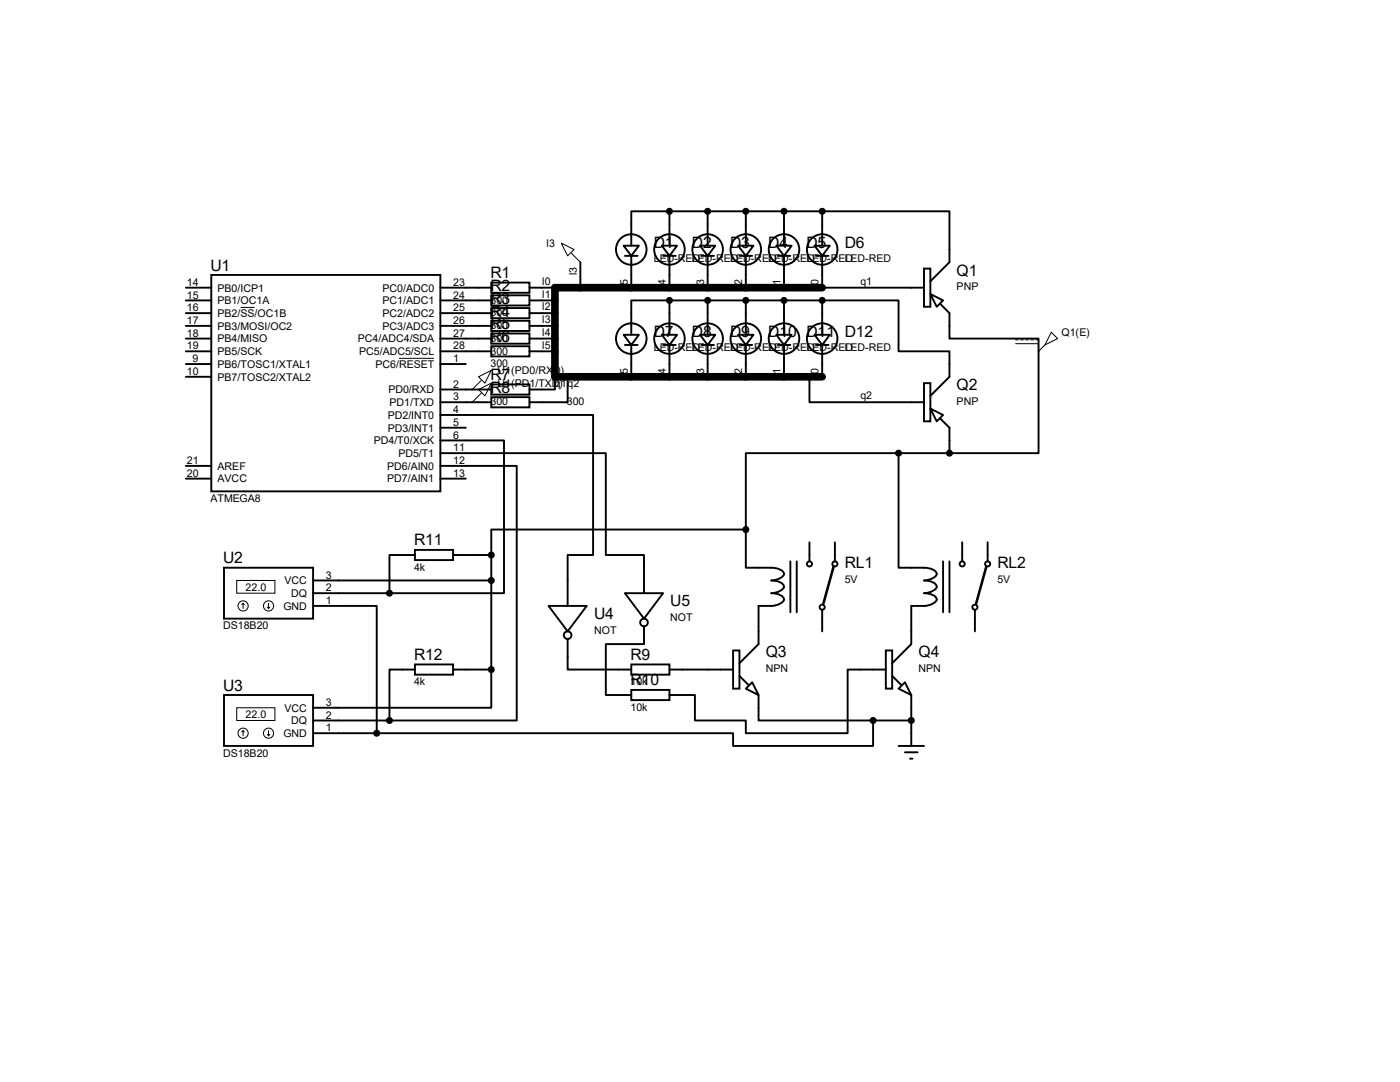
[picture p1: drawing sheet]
<svg xmlns="http://www.w3.org/2000/svg" width="279mm" height="216mm" viewBox="0 0 279 216" stroke-linecap="round" stroke-linejoin="round" font-family="sans-serif">
<path d="M164.1 57.4h-53.4v17.8h53.4" fill="none" stroke="#000" stroke-width="1.5"/>
<g fill="none" stroke="#000" stroke-width=".38">
<path d="M37.1 57.4h5.1M37.1 59.9h5.1M42.2 54.9h45.7v43.1h-45.7zM87.9 57.4h10.1M87.9 59.9h10.1M98 56.4h7.7v2h-7.7zM98 58.9h7.7v2.1h-7.7zM105.7 57.4h5M105.7 59.9h5M115.8 52.3v5.1M124.5 49h3l-1.5 2.1zM124.7 51.1h2.6"/>
<path d="M126 51.1v6.3M132.1 49h3l-1.5 2.1zM132.3 51.1h2.6M133.6 42.2h-7.6v6.8M133.6 59.9h-7.6v6.9M133.6 59.9h30.5M133.6 42.2v6.8M133.6 51.1v6.3M133.6 59.9v6.9M133.6 42.2h30.5M139.7 49h3l-1.5 2.1zM140 51.1h2.5"/>
<path d="M141.2 42.2v6.8M141.2 51.1v6.3M141.2 59.9v6.9M147.3 49h3.1l-1.6 2.1zM147.6 51.1h2.5M148.8 42.2v6.8M148.8 51.1v6.3M148.8 59.9v6.9M154.9 49h3.1l-1.5 2.1zM155.2 51.1h2.5M156.5 42.2v6.8M156.5 51.1v6.3"/>
<path d="M156.5 59.9v6.9M162.6 49h3l-1.5 2.1zM162.8 51.1h2.6M164.1 42.2h25.4v10.1l-3.8 3.8M164.1 59.9h15.2v10.2h10.2v5.1l-3.8 3.8M164.1 51.1v6.3h20.3M164.1 42.2v6.8M164.1 59.9v6.9M184.4 53.6h1.3v7.6h-1.3zM185.7 58.7l2.5 1.2-1.3 1.3zM37.1 62.5h5.1M37.1 65h5.1"/>
<path d="M37.1 67.6h5.1M37.1 70.1h5.1M37.1 72.6h5.1M37.1 75.2h5.1M87.9 62.5h10.1M87.9 65h10.1M87.9 67.6h10.1M87.9 70.1h10.1M87.9 77.7h10.1M87.9 72.6h5.1M98 61.5h7.7v2h-7.7zM98 64h7.7v2h-7.7z"/>
<path d="M98 66.5h7.7v2.1h-7.7zM98 69.1h7.7v2h-7.7zM98 76.7h7.7v2h-7.7zM98 79.2h7.7v2.1h-7.7zM105.7 62.5h5M105.7 65h5M105.7 67.6h5M105.7 70.1h5M110.7 75.2v2.5h-5M113.3 75.2v5.1h-7.6M124.5 66.8h3l-1.5 2zM124.7 68.8h2.6"/>
<path d="M126 68.8v6.4M132.1 66.8h3l-1.5 2zM132.3 68.8h2.6M133.6 68.8v6.4M139.7 66.8h3l-1.5 2zM140 68.8h2.5M141.2 68.8v6.4M147.3 66.8h3.1l-1.6 2zM147.6 68.8h2.5M148.8 68.8v6.4M154.9 66.8h3.1l-1.5 2zM155.2 68.8h2.5"/>
<path d="M156.5 68.8v6.4M161.5 75.2v5.1h22.9M162.6 66.8h3l-1.5 2zM162.8 68.8h2.6M164.1 68.8v6.4M184.4 76.5h1.3v7.6h-1.3zM187.7 60.7l1.8 1.8v5.1h17.8v22.8h-17.8M37.1 93h5.1M37.1 95.5h5.1M87.9 87.9h12.7v30.5h-22.9M87.9 93h15.2v50.8h-25.4M87.9 82.8h30.5v27.9h-5.1v10.2"/>
<path d="M87.9 90.4h33v20.3h7.6v7.7M87.9 80.3h10.1M87.9 85.3h5.1M87.9 95.5h5.1M179.3 90.4v22.9h2.6a8.5 8.5 0 0 1 4.3 .3 .88 .88 0 0 1 .7 .9 .88 .88 0 0 1-.7 .9l-1.8 .4a2.31 2.31 0 0 1 2.5 1.3 2.69 2.69 0 0 1-2.5 1.3 2.31 2.31 0 0 1 2.5 1.2 2.69 2.69 0 0 1-2.5 1.3h-2.5v7.6l-3.8 3.8M179.3 90.4h-30.5v15.3M179.3 90.4h10.2M185.7 81.5l2.5 1.3-1.3 1.3zM187.7 83.6l1.8 1.7v5.1M44.7 113.3h17.8v10.1h-17.8zM62.5 115.8h35.5M62.5 118.4h15.2"/>
<path d="M82.8 109.7h7.6v2.1h-7.6zM82.8 110.7h-5.1v7.7M90.4 110.7h7.6M98 110.7v22.9M124.7 118.4h7.6l-3.8 5zM148.8 105.7v7.6h2.6a8.5 8.5 0 0 1 4.3 .3 .88 .88 0 0 1 .8 .9 .88 .88 0 0 1-.8 .9l-1.8 .4a2.31 2.31 0 0 1 2.6 1.3 2.69 2.69 0 0 1-2.6 1.3 2.31 2.31 0 0 1 2.6 1.2 2.69 2.69 0 0 1-2.6 1.3h-2.5v7.6l-3.8 3.8M148.8 105.7h-50.8v5M157.7 112v10.2M159 112v10.2M161.5 108.2v3.8M166.6 108.2v3.8M188.2 112v10.2"/>
<path d="M189.5 112v10.2M192 108.2v3.8M197.1 108.2v3.8M44.7 138.7h17.8v10.1h-17.8zM62.5 120.9h12.7v25.4M82.8 132.6h7.6v2h-7.6zM82.8 133.6h-5.1v10.2M90.4 133.6h7.6M98 133.6v7.6h-35.5M109.5 120.9h7.6l-3.8 5.1zM113.3 127.5v6.1h12.7M126 132.6h7.6v2h-7.6z"/>
<path d="M126 137.7h7.6v2h-7.6zM128.5 125v3.5h-7.6v10.2h5.1M133.6 133.6h12.7M146.3 129.8h1.3v7.6h-1.3zM147.6 134.9l1.8 1.8M148.8 137.4l1.3-1.3 1.3 2.6zM151.4 138.7v5.1h22.8M164.1 121.7v4.3M176.8 129.8h1.3v7.6h-1.3zM176.8 133.6h-7.6v12.7h-20.4v-2.5h-10.1v-5.1h-5.1M178.1 134.9l1.7 1.8M179.3 137.4l1.3-1.3 1.3 2.6z"/>
<path d="M181.9 138.7v10.1M194.6 121.7v4.3M62.5 143.8h15.2M62.5 146.3h12.7M174.2 143.8v5h-27.9v-2.5h-71.1M174.2 143.8h7.7M179.3 148.8h5.1M180.6 150.1h2.5M181.6 151.4h.5"/>
<circle cx="126" cy="49.8" r="3"/>
<circle cx="133.6" cy="49.8" r="3"/>
<circle cx="141.2" cy="49.8" r="3"/>
<circle cx="148.8" cy="49.8" r="3"/>
<circle cx="156.5" cy="49.8" r="3"/>
<circle cx="164.1" cy="49.8" r="3"/>
<circle cx="126" cy="67.6" r="3"/>
<circle cx="133.6" cy="67.6" r="3"/>
<circle cx="141.2" cy="67.6" r="3"/>
<circle cx="148.8" cy="67.6" r="3"/>
<circle cx="156.5" cy="67.6" r="3"/>
<circle cx="164.1" cy="67.6" r="3"/>
<circle cx="161.5" cy="112.5" r=".51"/>
<circle cx="166.6" cy="112.5" r=".51"/>
<circle cx="192" cy="112.5" r=".51"/>
<circle cx="197.1" cy="112.5" r=".51"/>
<circle cx="113.3" cy="126.7" r=".76"/>
<circle cx="128.5" cy="124.2" r=".76"/>
<circle cx="164.1" cy="121.2" r=".51"/>
<circle cx="194.6" cy="121.2" r=".51"/>
</g>
<g fill="none" stroke="#000" stroke-width=".2">
<path d="M112 48.5l2.6 1.3-1.3 1.3zM114 50.5l1.8 1.8M48 61.3h2.8M79.6 71.5h7M95.5 75.2l2.5-1.3-1.2 2.6zM95.5 77.7l2.5-1.2-1.2 2.5zM96 75.9l-1.8 1.8M96 78.5l-1.8 1.8M202.7 67.8h.5M202.7 68.6h4.6M203.7 67.8h.5M204.7 67.8h.5"/>
<path d="M205.7 67.8h.5M206.8 67.8h.5M208.5 68.8l-1.2 1.3M209.8 66.3l1.3 1.3-2.6 1.2zM47.2 115.8h7.7v2.6h-7.7zM48.5 120.4l.3 .2M48.5 120.4l-.2 .2M48.5 120.4v1M53.3 121.2l.3 .2M53.6 120.4v1M53.8 121.2l-.2 .2M47.2 141.2h7.7v2.6h-7.7z"/>
<path d="M48.5 145.8v1M48.5 145.8l.3 .2M48.5 145.8l-.2 .2M53.3 146.6l.3 .2M53.6 145.8v1M53.8 146.6l-.2 .2"/>
<circle cx="48.5" cy="120.9" r="1.02"/>
<circle cx="53.6" cy="120.9" r="1.02"/>
<circle cx="48.5" cy="146.3" r="1.02"/>
<circle cx="53.6" cy="146.3" r="1.02"/>
</g>
<g fill="#000" stroke="#000" stroke-width=".38">
<circle cx="133.6" cy="59.9" r=".51"/>
<circle cx="133.6" cy="42.2" r=".51"/>
<circle cx="141.2" cy="59.9" r=".51"/>
<circle cx="141.2" cy="42.2" r=".51"/>
<circle cx="148.8" cy="59.9" r=".51"/>
<circle cx="148.8" cy="42.2" r=".51"/>
<circle cx="156.5" cy="42.2" r=".51"/>
<circle cx="156.5" cy="59.9" r=".51"/>
<circle cx="164.1" cy="42.2" r=".51"/>
<circle cx="164.1" cy="59.9" r=".51"/>
<circle cx="179.3" cy="90.4" r=".51"/>
<circle cx="189.5" cy="90.4" r=".51"/>
<circle cx="77.7" cy="118.4" r=".51"/>
<circle cx="98" cy="115.8" r=".51"/>
<circle cx="98" cy="110.7" r=".51"/>
<circle cx="148.8" cy="105.7" r=".51"/>
<circle cx="98" cy="133.6" r=".51"/>
<circle cx="75.2" cy="146.3" r=".51"/>
<circle cx="77.7" cy="143.8" r=".51"/>
<circle cx="174.2" cy="143.8" r=".51"/>
<circle cx="181.9" cy="143.8" r=".51"/>
</g>
<path d="M166.4 113l-2.1 7.4M196.8 113l-2 7.4" fill="none" stroke="#000" stroke-width=".51"/>
<g font-size="3.1">
<text x="130.5" y="49.4">D1</text>
<text x="138.1" y="49.4">D2</text>
<text x="145.7" y="49.4">D3</text>
<text x="153.3" y="49.4">D4</text>
<text x="161" y="49.4">D5</text>
<text x="168.6" y="49.4">D6</text>
<text x="42" y="54">U1</text>
<text x="97.9" y="55.5">R1</text>
<text x="97.9" y="58.1">R2</text>
<text x="190.9" y="55">Q1</text>
<text x="97.9" y="60.6">R3</text>
<text x="97.9" y="63.2">R4</text>
<text x="97.9" y="65.7">R5</text>
<text x="97.9" y="68.2">R6</text>
<text x="130.5" y="67.2">D7</text>
<text x="138.1" y="67.2">D8</text>
<text x="145.7" y="67.2">D9</text>
<text x="153.3" y="67.2">D10 D11 D12</text>
<text x="97.9" y="75.9">R7</text>
<text x="190.9" y="77.9">Q2</text>
<text x="97.9" y="78.4">R8</text>
<text x="44.5" y="112.4">U2</text>
<text x="82.6" y="108.8">R11</text>
<text x="168.6" y="113.4">RL1</text>
<text x="199.1" y="113.4">RL2</text>
<text x="118.6" y="123.5">U4</text>
<text x="133.8" y="121">U5</text>
<text x="82.6" y="131.7">R12</text>
<text x="125.8" y="131.7">R9</text>
<text x="152.8" y="131.1">Q3</text>
<text x="183.3" y="131.1">Q4</text>
<text x="44.5" y="137.8">U3</text>
<text x="125.8" y="136.8">R10</text>
</g>
<g font-size="2.1">
<text x="109.1" y="49.3">l3</text>
<text x="130.5" y="52.3">LED-RED</text>
<text x="138.1" y="52.3">LED-RED</text>
<text x="145.7" y="52.3">LED-RED</text>
<text x="153.3" y="52.3">LED-RED</text>
<text x="161" y="52.3">LED-RED</text>
<text x="168.6" y="52.3">LED-RED</text>
<text x="37.3" y="57">14</text>
<text x="37.3" y="59.6">15</text>
<text x="43.4" y="58.2">PB0/ICP1</text>
<text x="76.3" y="58.2">PC0/ADC0</text>
<text x="90.4" y="57">23</text>
<text x="90.4" y="59.6">24</text>
<text x="108.2" y="59.4">l1</text>
<text x="108.2" y="56.9">l0</text>
<text x="115.1" y="54.9" transform="rotate(-90 115.1 54.9)">l3</text>
<text x="125.3" y="57.4" transform="rotate(-90 125.3 57.4)">l5</text>
<text x="132.9" y="57.4" transform="rotate(-90 132.9 57.4)">l4</text>
<text x="140.5" y="57.4" transform="rotate(-90 140.5 57.4)">l3</text>
<text x="148.1" y="57.4" transform="rotate(-90 148.1 57.4)">l2</text>
<text x="155.7" y="57.4" transform="rotate(-90 155.7 57.4)">l1</text>
<text x="163.4" y="57.4" transform="rotate(-90 163.4 57.4)">l0</text>
<text x="171.7" y="56.9">q1</text>
<text x="190.9" y="57.9">PNP</text>
<text x="37.3" y="62.1">16</text>
<text x="37.3" y="64.6">17</text>
<text x="43.4" y="60.7">PB1/OC1A</text>
<text x="43.4" y="63.2">PB2/SS/OC1B</text>
<text x="43.4" y="65.8">PB3/MOSI/OC2</text>
<text x="76.3" y="60.7">PC1/ADC1</text>
<text x="76.3" y="63.2">PC2/ADC2</text>
<text x="76.3" y="65.8">PC3/ADC3</text>
<text x="90.4" y="62.1">25</text>
<text x="90.4" y="64.6">26</text>
<text x="97.9" y="60.6">300</text>
<text x="97.9" y="63.1">300</text>
<text x="97.9" y="65.7">300</text>
<text x="108.2" y="64.5">l3</text>
<text x="108.2" y="61.9">l2</text>
<text x="37.3" y="67.2">18</text>
<text x="37.3" y="69.7">19</text>
<text x="43.4" y="68.3">PB4/MISO</text>
<text x="43.4" y="70.9">PB5/SCK</text>
<text x="71.4" y="68.3">PC4/ADC4/SDA</text>
<text x="71.7" y="70.9">PC5/ADC5/SCL</text>
<text x="90.4" y="67.2">27</text>
<text x="90.4" y="69.7">28</text>
<text x="97.9" y="68.2">300</text>
<text x="97.9" y="70.7">300</text>
<text x="108.2" y="69.6">l5</text>
<text x="108.2" y="67">l4</text>
<text x="130.5" y="70.1">LED-RED</text>
<text x="138.1" y="70.1">LED-RED</text>
<text x="145.7" y="70.1">LED-RED</text>
<text x="153.3" y="70.1">LED-RED</text>
<text x="161" y="70.1">LED-RED</text>
<text x="168.6" y="70.1">LED-RED</text>
<text x="211.8" y="67.1">Q1(E)</text>
<text x="37.3" y="74.8">10</text>
<text x="38.4" y="72.3">9</text>
<text x="43.4" y="73.4">PB6/TOSC1/XTAL1</text>
<text x="43.4" y="75.9">PB7/TOSC2/XTAL2</text>
<text x="74.9" y="73.4">PC6/RESET</text>
<text x="90.4" y="72.3">1</text>
<text x="90.4" y="77.3">2</text>
<text x="97.9" y="73.3">300</text>
<text x="99.3" y="74.7">U1(PD0/RXD)</text>
<text x="99.3" y="77.2">U1(PD1/TXD)</text>
<text x="110.7" y="77.2">q1q2</text>
<text x="125.3" y="75.2" transform="rotate(-90 125.3 75.2)">l5</text>
<text x="132.9" y="75.2" transform="rotate(-90 132.9 75.2)">l4</text>
<text x="140.5" y="75.2" transform="rotate(-90 140.5 75.2)">l3</text>
<text x="148.1" y="75.2" transform="rotate(-90 148.1 75.2)">l2</text>
<text x="155.7" y="75.2" transform="rotate(-90 155.7 75.2)">l1</text>
<text x="163.4" y="75.2" transform="rotate(-90 163.4 75.2)">l0</text>
<text x="77.4" y="83.6">PD2/INT0</text>
<text x="77.5" y="78.5">PD0/RXD</text>
<text x="77.7" y="81">PD1/TXD</text>
<text x="90.4" y="79.9">3</text>
<text x="90.4" y="82.4">4</text>
<text x="97.9" y="80.9">300</text>
<text x="113.1" y="80.9">300</text>
<text x="171.7" y="79.7">q2</text>
<text x="190.9" y="80.8">PNP</text>
<text x="74.6" y="88.6">PD4/T0/XCK</text>
<text x="77.4" y="86.1">PD3/INT1</text>
<text x="90.4" y="85">5</text>
<text x="90.4" y="87.5">6</text>
<text x="37.3" y="92.6">21</text>
<text x="37.3" y="95.1">20</text>
<text x="43.4" y="93.7">AREF</text>
<text x="77.3" y="93.7">PD6/AIN0</text>
<text x="79.5" y="91.2">PD5/T1</text>
<text x="90.4" y="90">11</text>
<text x="90.4" y="92.6">12</text>
<text x="90.4" y="95.1">13</text>
<text x="42" y="100.2">ATMEGA8</text>
<text x="43.4" y="96.3">AVCC</text>
<text x="77.3" y="96.3">PD7/AIN1</text>
<text x="82.6" y="113.9">4k</text>
<text x="49" y="117.9">22.0</text>
<text x="56.8" y="116.6">VCC</text>
<text x="58.1" y="119.1">DQ</text>
<text x="65" y="118">2</text>
<text x="65" y="115.4">3</text>
<text x="168.6" y="116.3">5V</text>
<text x="199.1" y="116.3">5V</text>
<text x="44.5" y="125.6">DS18B20</text>
<text x="56.6" y="121.7">GND</text>
<text x="65" y="120.5">1</text>
<text x="133.8" y="123.9">NOT</text>
<text x="118.6" y="126.4">NOT</text>
<text x="82.6" y="136.7">4k</text>
<text x="125.8" y="136.7">10k</text>
<text x="152.8" y="134.1">NPN</text>
<text x="183.3" y="134.1">NPN</text>
<text x="49" y="143.3">22.0</text>
<text x="56.8" y="142">VCC</text>
<text x="65" y="143.4">2</text>
<text x="65" y="140.8">3</text>
<text x="125.8" y="141.8">10k</text>
<text x="56.6" y="147.1">GND</text>
<text x="58.1" y="144.5">DQ</text>
<text x="65" y="145.9">1</text>
<text x="44.5" y="151">DS18B20</text>
</g>
</svg>
